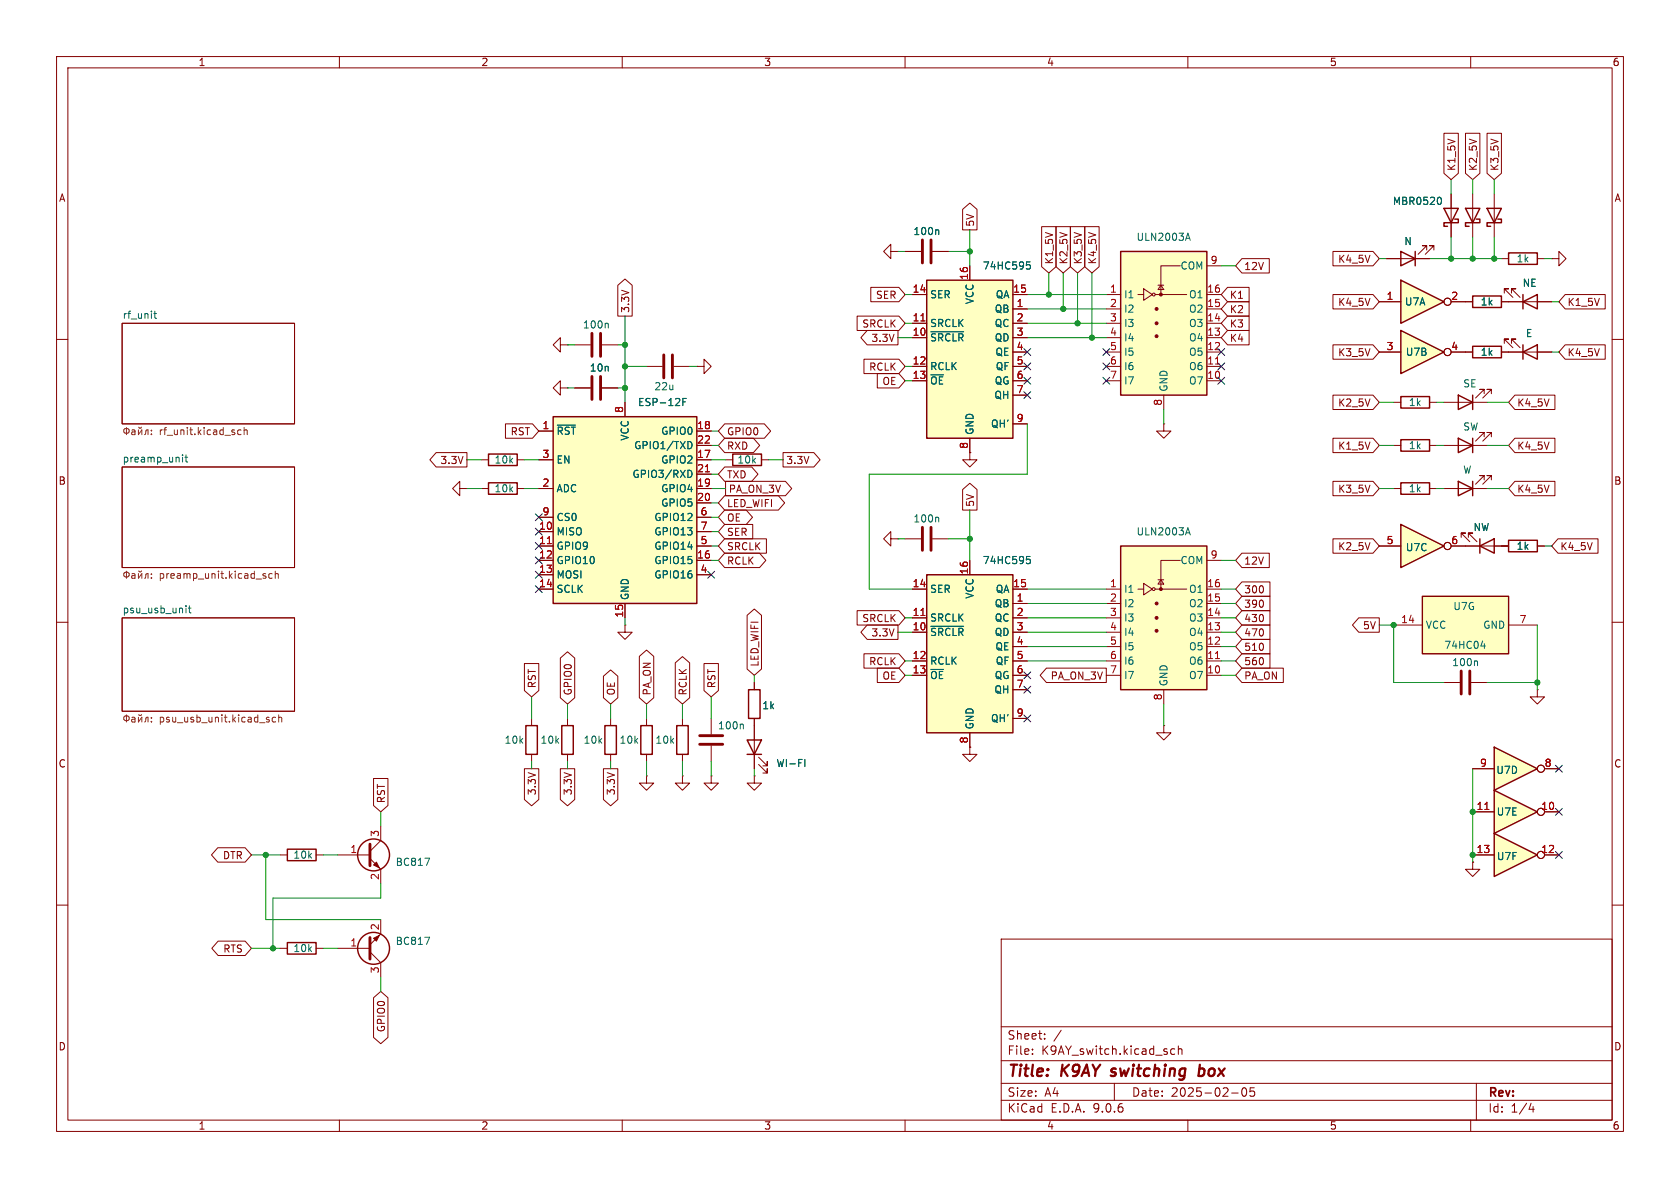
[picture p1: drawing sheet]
<svg xmlns="http://www.w3.org/2000/svg" width="297mm" height="210mm" viewBox="0 0 297 210" stroke-linecap="round" stroke-linejoin="round" font-family="sans-serif">
<g fill="none" stroke="#840000" stroke-width=".18">
<path d="M10 10h277v190h-277zM12 12h273v186h-273zM60 10v2M110 10v2M160 10v2M210 10v2M260 10v2M21.6 57.2h30.5v17.7h-30.5zM10 60h2M285 60h2M21.6 82.6h30.5v17.7h-30.5zM85.1 86.4h1.3"/>
<path d="M91.4 86.4h1.3M10 110h2M21.6 109.2h30.5v16.5h-30.5zM285 110h2M120.6 137.2v1.2h1.3l-1.3 1.3-1.2-1.3h1.2M120.6 137.2h.1M120.6 127v1.3M120.6 133.4v1.2M125.7 137.2v1.2h1.3l-1.3 1.3-1.2-1.3h1.2M125.7 137.2h.1M125.7 127v2.8M125.7 131.8v2.8"/>
<path d="M133.3 137.2v1.2h1.3l-1.3 1.3-1.2-1.3h1.2M133.3 137.2h.1M133.3 128.3v7.6M134.1 135.1l1.5 1.6v-.8v.8h-.7M134.1 133.9l1.5 1.5v-.8v.8h-.7M171.4 132.1v1.3h1.3l-1.3 1.2-1.2-1.2h1.2M171.4 132.1h.1M59.7 151.1h5.7M65.4 151.8l1.9 1.9v2.5M67.3 146.1v2.5l-1.9 1.9M10 160h2M177 166h108v32h-108z"/>
<path d="M285 160h2M60 198v2M110 198v2M160 198v2M177 194.5h108M177 191.5h108M177 187.5h108M177 181.5h108M182.5 186.3v.1M182.5 185.5v.1M184.7 183.6v.1M184.7 182.8v.1"/>
<path d="M187.6 182.1l-1.3 2M197 191.5v3M207.7 185.5l-.5-.1-.2 .3v.4l.1 .2h.6M208.3 185.5l.2-.1 .4 .1 .1 .9M208.3 184.9v1.5M210 198v2M217.7 193.2h1.2M219.7 192.4l.2-.1a.81 .81 0 0 1 .6 .6 .81 .81 0 0 1-.3 .8l-.2 .1a.81 .81 0 0 1-.3-1.4zM221.7 192.3h-.7v.7l.2-.1h.5l.1 .3-.1 .5-.2 .1-.5-.1M260 198v2M261 191.5v6.5M270.7 195l-.4 1.1h.9"/>
<path d="M271 195.6v1"/>
</g>
<path d="M212 189l.2-.1 .6 .1M212.1 188.2l-.2 2M212.8 190a.66 .66 0 0 1-.9 .1" fill="none" stroke="#840000" stroke-width=".4"/>
<g fill="none" stroke="#006464" stroke-width=".18">
<path d="M27.2 55.4h.5M27.4 55v1.1l.3 .2M32.3 80.4v.1M32.3 80.8v.9M32.7 80.8h.5M32.9 80.4v1.1l.3 .2M32.9 107.1v.1M32.9 107.5v.8M33.3 107.5h.5M33.5 107.1v1.1l.3 .1M131.2 128l.2 .2v.6M142.3 134.2v1.3"/>
<path d="M75.1 151.7h.8l-.5 1.3"/>
</g>
<g fill="none" stroke="#725600" stroke-width=".18">
<path d="M22.4 75.6v1.2M23.3 76.1h.5l.1 .7M23.9 76.3l-.5 .1-.1 .1 .1 .3h.5M24.5 76v.8l.6-.8v.8M24.5 75.5l.2 .2 .3-.2M25.6 76.8l.4-.8h.2v.8M26.8 76.7v.1M26.8 76.1v.1M42.6 76.1l-.3-.1-.3 .2 .1 .6h.5M43.2 76.1l.1-.1 .3 .1 .1 .7M43.2 75.6v1.2M22.4 101v1.2"/>
<path d="M23.3 101.5h.5l.1 .7M23.9 101.7l-.5 .1-.1 .1 .1 .3h.5M24.5 101.4v.8l.6-.8v.8M24.5 100.9l.2 .2 .3-.2M25.6 102.2l.4-.8h.2v.8M26.8 101.5v.1M26.8 102.1v.1M46.7 101.4l.3 .1M46.7 101.8l.3 .1v.2l-.2 .1h-.2M48.1 101.5l-.3-.1-.3 .2 .1 .6h.5M48.7 101.5l.1-.1 .3 .1 .1 .7M48.7 101v1.2"/>
<path d="M22.4 126.4v1.2M23.3 126.9h.5l.1 .7M23.9 127.1l-.5 .1-.1 .1 .1 .3h.5M24.5 126.8v.8l.6-.8v.8M24.5 126.3l.2 .2 .3-.2M25.6 127.6l.4-.8h.2v.8M26.8 126.9v.1M26.8 127.5v.1M47.5 127.2l.1 .2-.1 .2M47.5 126.8l.1 .1M48.7 126.9l-.3-.1-.3 .2 .1 .6h.5M49.3 126.9l.1-.1 .4 .1v.7"/>
<path d="M49.3 126.4v1.2"/>
<circle cx="22.4" cy="76.2" r=".47"/>
<circle cx="22.4" cy="101.5" r=".48"/>
<circle cx="22.4" cy="126.9" r=".48"/>
</g>
<g fill="none" stroke="#840000" stroke-width=".25">
<path d="M86.4 85.3h5v2.1h-5zM119.6 128.3h2.1v5.1h-2.1zM132.1 130.8h2.5l-1.3 2.6zM132.1 133.4h2.5"/>
<circle cx="66" cy="151.1" r="2.82"/>
</g>
<path d="M123.7 131.6h4.1M123.7 130h4.1M65.4 149.2v3.8" fill="none" stroke="#840000" stroke-width=".51"/>
<path d="M66.5 152.4l.6 1-1.1-.5z" fill="#840000" stroke="#840000" stroke-width=".18"/>
<path d="M247.6 58.4l7.7 3.8-7.7 3.8z" fill="#ffffc2"/>
<path d="M247.6 58.4l7.7 3.8-7.7 3.8zM247.6 70.1h5.1v2h-5.1zM257.8 69.9l2.5 1.2-2.5 1.3zM260.3 69.9v2.5M86.4 80.3h5v2h-5zM257.8 85.1l2.5 1.3-2.5 1.2zM260.3 85.1v2.5M132.3 121.9h2.1v5.1h-2.1z" fill="none" stroke="#840000" stroke-width=".25"/>
<g fill="none" stroke="#840000" stroke-width=".18">
<path d="M243.8 62.2h3.8M246.4 71.1h1.2M252.7 71.1h1.3M255.3 71.1h7.6M256.5 62.2h2.6M262.4 69.6v-.8h-.8h.8l-1.5 1.6M263.7 69.6v-.8h-.8h.8l-1.6 1.6M81.3 86.4v-1.3l-1.3 1.3 1.3 1.2v-1.2h1.2M82.5 86.4h.1M85.1 81.3h1.3M91.4 81.3h1.3M255.3 86.4h7.6"/>
<path d="M262.4 84.8v-.7h-.8h.8l-1.5 1.5M263.7 84.8v-.7h-.8h.8l-1.6 1.5M114.3 137.2v1.2h1.3l-1.3 1.3-1.3-1.3h1.3M114.3 137.2h.1M133.3 120.7v1.2M133.3 127v1.3M205.7 128.3v1.2h1.3l-1.3 1.3-1.2-1.3h1.2M205.7 128.3h.1"/>
<circle cx="255.9" cy="62.2" r=".63"/>
</g>
<path d="M247.6 49.5l7.7 3.8-7.7 3.9z" fill="#ffffc2"/>
<path d="M247.6 49.5l7.7 3.8-7.7 3.9z" fill="none" stroke="#840000" stroke-width=".25"/>
<g fill="none" stroke="#840000" stroke-width=".18">
<path d="M243.8 53.3h3.8M256.5 53.3h2.6M101.6 61h2.8M106.4 61h2.8M157.5 95.3v-1.3l-1.3 1.3 1.3 1.2v-1.2h1.2M158.7 95.3h.1M160 95.3h2.8M164.8 95.3h2.8M171.4 80v1.3h1.3l-1.3 1.3-1.2-1.3h1.2M171.4 80h.1M110.5 110.5v1.3h1.3l-1.3 1.2-1.3-1.2h1.3M110.5 110.5h.1"/>
<circle cx="255.9" cy="53.3" r=".63"/>
</g>
<path d="M104.6 58.9v4.1M106.2 58.9v4.1M163.1 93.2v4.1M164.6 93.2v4.1" fill="none" stroke="#840000" stroke-width=".51"/>
<path d="M107.4 57.1l.1 .2v.7M165.8 91.4l.2 .2v.7" fill="none" stroke="#006464" stroke-width=".18"/>
<path d="M198.1 96.5h15.3v25.4h-15.3z" fill="#ffffc2"/>
<path d="M247.6 77.7h5.1v2.1h-5.1zM257.8 77.5l2.5 1.2-2.5 1.3zM260.3 77.5v2.5M198.1 96.5h15.3v25.4h-15.3zM247.6 85.3h5.1v2.1h-5.1z" fill="none" stroke="#840000" stroke-width=".25"/>
<g fill="none" stroke="#840000" stroke-width=".18">
<path d="M99.1 68.6v-1.3l-1.3 1.3 1.3 1.3v-1.3h1.2M99.1 61v-1.3l-1.3 1.3 1.3 1.2v-1.2h1.2M100.3 68.6h.1M100.3 61h.1M101.6 68.6h2.8M106.4 68.6h2.8M114.3 64.8h2.8M119.1 64.8h2.8M123.2 64.8h1.3v-1.3l1.2 1.3-1.2 1.2v-1.2M123.2 64.8h.1M246.4 78.7h1.2M252.7 78.7h1.3"/>
<path d="M255.3 78.7h7.6M262.4 77.2v-.7h-.8h.8l-1.5 1.5M263.7 77.2v-.7h-.8h.8l-1.6 1.5M208.7 99.1h-3.5v5M213.4 99.1h2.5M246.4 86.4h1.2M252.7 86.4h1.3M195.6 104.1h2.5M195.6 106.7h2.5M195.6 109.2h2.5M195.6 111.8h2.5M195.6 114.3h2.5"/>
<path d="M195.6 116.8h2.5M195.6 119.4h2.5M201.2 104.1h1M202.2 103.1l1.5 1-1.5 1.1zM204.2 104.1h5.6M204.7 102.5h1M205.2 102.5l.5 .8h-1zM213.4 104.1h2.5M213.4 106.7h2.5M213.4 109.2h2.5M213.4 111.8h2.5M213.4 114.3h2.5"/>
<path d="M213.4 116.8h2.5M213.4 119.4h2.5M205.7 121.9v2.6"/>
<circle cx="204" cy="104.1" r=".25"/>
</g>
<g fill="#840000" stroke="#840000" stroke-width=".18">
<circle cx="204.5" cy="106.7" r=".25"/>
<circle cx="204.5" cy="109.2" r=".25"/>
<circle cx="204.5" cy="111.5" r=".25"/>
<circle cx="205.2" cy="104.1" r=".25"/>
</g>
<path d="M214.9 116.4h.7" fill="none" stroke="#a90000" stroke-width=".18"/>
<path d="M209.7 94.2h.6M210 93.3l.4 1.3" fill="none" stroke="#006464" stroke-width=".18"/>
<path d="M104.6 66.5v4.1M106.2 66.5v4.1M117.3 62.7v4.1M118.9 62.7v4.1" fill="none" stroke="#840000" stroke-width=".51"/>
<path d="M97.8 73.7h25.4v33h-25.4z" fill="#ffffc2"/>
<path d="M97.8 73.7h25.4v33h-25.4zM129.5 80.3h5.1v2h-5.1zM50.8 166.6h5.1v2.1h-5.1z" fill="none" stroke="#840000" stroke-width=".25"/>
<g fill="none" stroke="#840000" stroke-width=".18">
<path d="M95.2 76.2h2.6M110.5 71.1v2.6M123.2 76.2h2.5M123.2 78.7h2.5M95.2 81.3h2.6M95.2 86.4h2.6M95.2 91.4h2.6M95.2 94h2.6M95.2 96.5h2.6M95.2 99.1h2.6M123.2 81.3h2.5M123.2 86.4h2.5"/>
<path d="M123.2 91.4h2.5M123.2 94h2.5M123.2 96.5h2.5M123.2 99.1h2.5M123.2 83.8h2.5M123.2 88.9h2.5M128.3 81.3h1.2M134.6 81.3h1.3M95.2 101.6h2.6M95.2 104.1h2.6M110.5 106.7v2.5M123.2 101.6h2.5"/>
<path d="M49.5 167.6h1.3M55.9 167.6h1.2"/>
</g>
<path d="M98.5 75.2h3.2M120.7 71h.4M121.3 70.4h-.6v1.3M121.9 78a.68 .68 0 0 1 .4 .7 .68 .68 0 0 1-.4 .6M121.6 83.1a.64 .64 0 0 1 .7 .7 .64 .64 0 0 1-.7 .6" fill="none" stroke="#006464" stroke-width=".18"/>
<path d="M96.8 96.1h.7M124.7 83.4h.7" fill="none" stroke="#a90000" stroke-width=".18"/>
<path d="M163.8 101.6h15.3v27.9h-15.3z" fill="#ffffc2"/>
<g fill="none" stroke="#840000" stroke-width=".25">
<path d="M260.3 61.2h5.1v2h-5.1zM163.8 101.6h15.3v27.9h-15.3zM106.9 128.3h2.1v5.1h-2.1zM113.3 128.3h2v5.1h-2zM50.8 150.1h5.1v2h-5.1z"/>
<circle cx="66" cy="167.6" r="2.82"/>
</g>
<g fill="none" stroke="#840000" stroke-width=".18">
<path d="M259.1 62.2h1.2M265.4 62.2h1.3M171.4 99.1v2.5M161.3 104.1h2.5M161.3 109.2h2.5M161.3 111.8h2.5M161.3 116.8h2.5M161.3 119.4h2.5M179.1 104.1h2.5M179.1 109.2h2.5M179.1 111.8h2.5M179.1 116.8h2.5"/>
<path d="M179.1 119.4h2.5M179.1 106.7h2.5M179.1 114.3h2.5M107.9 127v1.3M107.9 133.4v1.2M114.3 127v1.3M114.3 133.4v1.2M171.4 129.5v2.6M179.1 121.9h2.5M179.1 127h2.5M255.3 120.7h2.8M260.1 120.7h2.8"/>
<path d="M49.5 151.1h1.3M55.9 151.1h1.2M59.7 167.6h5.7M65.4 168.3l1.9 1.9v2.5M67.3 162.6v2.5l-1.9 1.9"/>
</g>
<path d="M162.8 108.8h.7" fill="none" stroke="#a90000" stroke-width=".18"/>
<path d="M181.5 98.4h.6M181.6 98.9h.3l.3 .2-.1 .4-.5 .1M164.6 110.7h5.8M261 116.8l.2 .2v.7M75.1 165.7h.8l-.5 1.2" fill="none" stroke="#006464" stroke-width=".18"/>
<path d="M258.3 118.6v4.1M259.8 118.6v4.1M65.4 165.7v3.8" fill="none" stroke="#840000" stroke-width=".51"/>
<path d="M66 165.9l1.1-.5-.6 1z" fill="#840000" stroke="#840000" stroke-width=".18"/>
<path d="M251.5 105.4h15.2v10.2h-15.2z" fill="#ffffc2"/>
<path d="M251.5 105.4h15.2v10.2h-15.2z" fill="none" stroke="#840000" stroke-width=".25"/>
<path d="M246.4 110.5h5.1M266.7 110.5h5.1" fill="none" stroke="#840000" stroke-width=".18"/>
<path d="M261.8 114.2h.8M262.4 113.8v.8" fill="none" stroke="#006464" stroke-width=".18"/>
<path d="M163.8 49.5h15.3v28h-15.3z" fill="#ffffc2"/>
<path d="M259.1 36.8h2.5l-1.3 2.6zM261 38.7h.6v.7h-2.5v.6h.6M262.9 36.8h2.5l-1.2 2.6zM264.8 38.7h.6v.7h-2.5v.6h.6M163.8 49.5h15.3v28h-15.3zM261.6 96.5l2.6-1.2v2.5zM261.6 95.3v2.5M266.7 95.5h5.1v2h-5.1z" fill="none" stroke="#840000" stroke-width=".25"/>
<g fill="none" stroke="#840000" stroke-width=".18">
<path d="M260.3 34.3v7.6M264.2 34.3v7.6M161.3 52.1h2.5M161.3 57.2h2.5M161.3 59.7h2.5M171.4 47v2.5M179.1 52.1h2.5M179.1 57.2h2.5M179.1 59.7h2.5M179.1 54.6h2.5M161.3 64.8h2.5M161.3 67.3h2.5"/>
<path d="M171.4 77.5v2.5M179.1 64.8h2.5M179.1 67.3h2.5M179.1 62.2h2.5M179.1 69.9h2.5M179.1 74.9h2.5M258.3 95v-.8h.8h-.8l1.5 1.6M259.1 96.5h7.6M259.6 95v-.8h.7h-.7l1.5 1.6M271.8 96.5h1.2"/>
</g>
<path d="M162.8 56.7h.7" fill="none" stroke="#a90000" stroke-width=".18"/>
<path d="M164.6 58.6h5.8M181.5 46.3h.6M181.6 46.8h.3l.3 .2-.2 .5-.4 .1" fill="none" stroke="#006464" stroke-width=".18"/>
<path d="M247.6 92.7l7.7 3.8-7.7 3.8z" fill="#ffffc2"/>
<path d="M255.3 36.8h2.5l-1.3 2.6zM257.2 38.7h.6v.7h-2.5v.6h.6M247.6 44.5l2.6 1.2-2.6 1.3zM250.2 44.5v2.5M266.7 44.7h5.1v2h-5.1zM269.2 53.3l2.6-1.2v2.5zM269.2 52.1v2.5M269.2 62.2l2.6-1.2v2.5zM269.2 61v2.5M247.6 92.7l7.7 3.8-7.7 3.8zM93 128.3h2v5.1h-2z" fill="none" stroke="#840000" stroke-width=".25"/>
<g fill="none" stroke="#840000" stroke-width=".18">
<path d="M256.5 34.3v7.6M157.5 44.5v-1.3l-1.3 1.3 1.3 1.2v-1.2h1.2M158.7 44.5h.1M160 44.5h2.8M164.8 44.5h2.8M245.1 45.7h7.6M252.2 44.2v-.8h-.7h.7l-1.5 1.6M253.5 44.2v-.8h-.8h.8l-1.5 1.6M265.4 45.7h1.3M265.9 51.8v-.7h.8h-.8l1.6 1.5M266.7 53.3h7.6M267.2 51.8v-.7h.8h-.8l1.5 1.5"/>
<path d="M271.8 45.7h1.2M274.3 45.7h1.3v-1.2l1.3 1.2-1.3 1.3v-1.3M274.3 45.7h.1M205.7 74.9v1.3h1.3l-1.3 1.3-1.2-1.3h1.2M205.7 74.9h.1M265.9 60.7v-.8h.8h-.8l1.6 1.6M266.7 62.2h7.6M267.2 60.7v-.8h.8h-.8l1.5 1.6M243.8 96.5h3.8M256.5 96.5h2.6M94 127v1.3M94 133.4v1.2"/>
<circle cx="255.9" cy="96.5" r=".63"/>
</g>
<path d="M163.1 42.4v4.1M164.6 42.4v4.1" fill="none" stroke="#840000" stroke-width=".51"/>
<path d="M254.5 34.9a.79 .79 0 0 1 0 1.2M165.8 40.6l.2 .2v.7" fill="none" stroke="#006464" stroke-width=".18"/>
<path d="M264.2 132.1l7.6 3.8-7.6 3.8z" fill="#ffffc2"/>
<path d="M264.2 132.1l7.6 3.8-7.6 3.8z" fill="none" stroke="#840000" stroke-width=".25"/>
<g fill="none" stroke="#840000" stroke-width=".18">
<path d="M260.3 135.9h3.9M273 135.9h2.6"/>
<circle cx="272.4" cy="135.9" r=".63"/>
</g>
<path d="M264.2 139.7l7.6 3.8-7.6 3.8z" fill="#ffffc2"/>
<path d="M264.2 139.7l7.6 3.8-7.6 3.8z" fill="none" stroke="#840000" stroke-width=".25"/>
<g fill="none" stroke="#840000" stroke-width=".18">
<path d="M260.3 143.5h3.9M273 143.5h2.6"/>
<circle cx="272.4" cy="143.5" r=".63"/>
</g>
<path d="M262.5 143.1h.7" fill="none" stroke="#a90000" stroke-width=".18"/>
<path d="M198.1 44.5h15.3v25.4h-15.3z" fill="#ffffc2"/>
<path d="M198.1 44.5h15.3v25.4h-15.3zM260.3 52.3h5.1v2.1h-5.1zM99.3 128.3h2v5.1h-2z" fill="none" stroke="#840000" stroke-width=".25"/>
<g fill="none" stroke="#840000" stroke-width=".18">
<path d="M195.6 52.1h2.5M195.6 54.6h2.5M195.6 57.2h2.5M195.6 59.7h2.5M201.2 52.1h1M202.2 51.1l1.5 1-1.5 1zM204.2 52.1h5.6M204.7 50.4h1M205.2 50.4l.5 .8h-1zM208.7 47h-3.5v5.1M213.4 52.1h2.5M213.4 54.6h2.5"/>
<path d="M213.4 57.2h2.5M213.4 59.7h2.5M213.4 47h2.5M259.1 53.3h1.2M265.4 53.3h1.3M195.6 62.2h2.5M195.6 64.8h2.5M195.6 67.3h2.5M205.7 69.9v2.5M213.4 62.2h2.5M213.4 64.8h2.5M213.4 67.3h2.5"/>
<path d="M100.3 127v1.3M100.3 133.4v1.2M260.3 152.4v1.3h1.3l-1.3 1.2-1.2-1.2h1.2M260.3 152.4h.1"/>
<circle cx="204" cy="52.1" r=".25"/>
</g>
<g fill="#840000" stroke="#840000" stroke-width=".18">
<circle cx="204.5" cy="54.6" r=".25"/>
<circle cx="204.5" cy="57.1" r=".25"/>
<circle cx="204.5" cy="59.4" r=".25"/>
<circle cx="205.2" cy="52.1" r=".25"/>
</g>
<path d="M214.9 64.4h.7" fill="none" stroke="#a90000" stroke-width=".18"/>
<path d="M209.7 42.1h.6M210 41.2l.4 1.3" fill="none" stroke="#006464" stroke-width=".18"/>
<path d="M264.2 147.3l7.6 3.8-7.6 3.8z" fill="#ffffc2"/>
<path d="M264.2 147.3l7.6 3.8-7.6 3.8z" fill="none" stroke="#840000" stroke-width=".25"/>
<g fill="none" stroke="#840000" stroke-width=".18">
<path d="M170.2 37l1.2-1.1 1.3 1.1v3.6h-2.5zM255.3 23.6h2.5v7l-1.3 1.2-1.2-1.2zM256.5 34.3v2.5M256.5 39.4v2.5M259.1 23.6h2.5v7l-1.3 1.2-1.2-1.2zM262.9 23.6h2.5v7l-1.2 1.2-1.3-1.2zM109.2 50.4l1.3-1.1 1.3 1.1v5.5h-2.6zM151.5 55.9h7.4l1.1 1.3-1.1 1.2h-7.4zM153.3 58.4h5.4v2.6h-5.4l-1.1-1.3zM153.9 50.8h5l1.1 1.3-1.1 1.2h-5zM160 44.5h2.8M161.3 52.1h2.5"/>
<path d="M161.3 57.2h2.5M161.3 59.7h2.5M164.8 44.5h2.8M171.4 47v2.5M179.1 52.1h2.5M179.1 57.2h2.5M179.1 59.7h2.5M179.1 54.6h2.5M184.1 40.1h2.6v7l-1.3 1.2-1.3-1.2zM186.7 40.1h2.5v7l-1.2 1.2-1.3-1.2zM189.2 40.1h2.6v7l-1.3 1.2-1.3-1.2zM191.8 40.1h2.5v7l-1.3 1.2-1.2-1.2z"/>
<path d="M217 50.8h3.8v2.5h-3.8l-1.1-1.2zM217 53.3h3.8v2.6h-3.8l-1.1-1.3zM217 58.4h3.8v2.6h-3.8l-1.1-1.3zM217 55.9h3.8v2.5h-3.8l-1.1-1.2zM219.6 45.7h4.8v2.6h-4.8l-1.2-1.3zM235.6 52.1h7.1l1.1 1.2-1.1 1.3h-7.1zM235.6 44.4h7.1l1.1 1.3-1.1 1.3h-7.1zM243.8 53.3h3.8M245.1 45.7h2.5M250.2 45.7h2.5M256.5 53.3h3.8M265.4 53.3h3.8"/>
<path d="M271.8 53.3h2.5M276.7 52.1h7.1v2.5h-7.1l-1.1-1.3zM89.4 74.9h4.7l1.1 1.3-1.1 1.3h-4.7zM95.2 76.2h2.6M101.6 68.6h2.8M106.4 68.6h2.8M110.5 71.1v2.6M123.2 76.2h2.5M123.2 78.7h2.5M128.1 77.5h5.1l1.1 1.2-1.1 1.3h-5.1l-1.1-1.3zM128.1 74.9h7l1.1 1.3-1.1 1.3h-7l-1.1-1.3zM152.7 63.5h6.2l1.1 1.3-1.1 1.2h-6.2z"/>
<path d="M155.1 66h3.8l1.1 1.3-1.1 1.3h-3.8zM161.3 64.8h2.5M161.3 67.3h2.5M171.4 77.5v2.5M179.1 64.8h2.5M179.1 67.3h2.5M179.1 62.2h2.5M179.1 69.9h2.5M179.1 74.9h2.5M235.6 69.8h7.1l1.1 1.3-1.1 1.3h-7.1zM235.6 61h7.1l1.1 1.2-1.1 1.3h-7.1zM235.6 77.5h7.1l1.1 1.2-1.1 1.3h-7.1z"/>
<path d="M243.8 62.2h3.8M256.5 62.2h3.8M265.4 62.2h3.8M267.8 77.5h7.1v2.5h-7.1l-1.1-1.3zM267.8 69.8h7.1v2.6h-7.1l-1.1-1.3zM271.8 62.2h2.5M276.7 61h7.1v2.5h-7.1l-1.1-1.3zM77.1 80h5.4v2.6h-5.4l-1.1-1.3zM95.2 81.3h2.6M95.2 86.4h2.6M95.2 91.4h2.6M95.2 94h2.6"/>
<path d="M95.2 96.5h2.6M95.2 99.1h2.6M123.2 81.3h2.5M123.2 86.4h2.5M123.2 91.4h2.5M123.2 94h2.5M123.2 96.5h2.5M123.2 99.1h2.5M123.2 83.8h2.5M123.2 88.9h2.5M128.1 90.2h3.8l1.1 1.2-1.1 1.3h-3.8l-1.1-1.3zM128.1 97.8h6.2l1.1 1.3-1.1 1.2h-6.2l-1.1-1.2z"/>
<path d="M128.1 82.5h4.8l1.1 1.3-1.1 1.3h-4.8l-1.1-1.3zM128.1 95.2h7.4v2.6h-7.4l-1.1-1.3zM128.1 87.6h9.5l1.1 1.3-1.1 1.3h-9.5l-1.1-1.3zM128.1 92.7h5v2.6h-5l-1.1-1.3zM128.3 85.1h10.6l1.1 1.3-1.1 1.2h-10.6zM138.4 80h5.5l1.1 1.3-1.1 1.3h-5.5zM170.2 86.5l1.2-1.1 1.3 1.1v3.7h-2.5zM171.4 80h.1M171.4 99.1v2.5M219.6 97.8h4.8v2.5h-4.8l-1.2-1.2zM235.6 95.2h7.1l1.1 1.3-1.1 1.3h-7.1zM235.6 85.1h7.1l1.1 1.3-1.1 1.2h-7.1z"/>
<path d="M243.8 96.5h3.8M256.5 96.5h5.1M264.2 96.5h2.5M267.8 85.1h7.1v2.5h-7.1l-1.1-1.2zM271.8 96.5h1.2M275.4 95.2h7.1v2.6h-7.1l-1.1-1.3zM92.7 117.3h2.6v4.8l-1.3 1.1-1.3-1.1zM95.2 101.6h2.6M95.2 104.1h2.6M99.1 116.3l1.2-1.1 1.3 1.1v7l-1.3 1.2-1.2-1.2zM106.7 119.5l1.2-1.1 1.3 1.1v3.8l-1.3 1.2-1.2-1.2zM110.5 106.7v2.5"/>
<path d="M113 116l1.3-1.1 1.3 1.1v7.3l-1.3 1.2-1.3-1.2zM119.4 117.2l1.2-1.1 1.3 1.1v6.1l-1.3 1.2-1.2-1.2zM123.2 101.6h2.5M124.5 117.3h2.5v4.8l-1.3 1.1-1.2-1.1zM132.1 108.8l1.2-1.1 1.3 1.1v9.5l-1.3 1.1-1.2-1.1zM151.5 107.9h7.4l1.1 1.3-1.1 1.3h-7.4zM152.7 115.6h6.2l1.1 1.2-1.1 1.3h-6.2zM153.3 110.5h5.4v2.5h-5.4l-1.1-1.2zM155.1 118.1h3.8l1.1 1.3-1.1 1.3h-3.8zM161.3 104.1h2.5M161.3 109.2h2.5M161.3 111.8h2.5"/>
<path d="M161.3 116.8h2.5M161.3 119.4h2.5M179.1 104.1h2.5M179.1 109.2h2.5M179.1 111.8h2.5M179.1 116.8h2.5M179.1 119.4h2.5M179.1 106.7h2.5M179.1 114.3h2.5M185 118.1h10.6v2.6h-10.6l-1.1-1.3zM219.6 102.9h4.9v2.5h-4.9l-1.2-1.3zM219.6 110.5h4.9v2.5h-4.9l-1.2-1.2z"/>
<path d="M219.6 107.9h4.9v2.6h-4.9l-1.2-1.3zM219.6 105.4h4.9v2.6h-4.9l-1.2-1.3zM219.6 115.6h4.9v2.5h-4.9l-1.2-1.3zM219.6 118.1h7.3v2.6h-7.3l-1.2-1.3zM219.6 113h4.9v2.6h-4.9l-1.2-1.3zM240.2 109.2h3.6v2.6h-3.6l-1.1-1.3zM66 137.6h2.6v4.8l-1.3 1.1-1.3-1.1zM92.7 135.9h2.6v5.4l-1.3 1.1-1.3-1.1zM99.1 135.9h2.5v5.4l-1.3 1.1-1.2-1.1zM106.7 135.9h2.5v5.4l-1.3 1.1-1.2-1.1zM133.3 120.7v1.2M133.3 127v3.8"/>
<path d="M133.3 133.4v2.5M171.4 132.1h.1M171.4 129.5v2.6M179.1 121.9h2.5M179.1 127h2.5M260.3 135.9h3.9M271.8 121.9v1.3h1.2l-1.2 1.3-1.3-1.3h1.3M271.8 121.9h.1M273 135.9h2.6M38.5 149.9h4.8l1.1 1.2-1.1 1.3h-4.8l-1.1-1.3zM260.3 152.4h.1M260.3 151.1h3.9"/>
<path d="M260.3 143.5h3.9M273 151.1h2.6M273 143.5h2.6M38.6 166.4h4.7l1.1 1.2-1.1 1.3h-4.7l-1.2-1.3zM66 176.4l1.3-1.1 1.3 1.1v7l-1.3 1.1-1.3-1.1z"/>
<circle cx="255.9" cy="53.3" r=".63"/>
<circle cx="255.9" cy="62.2" r=".63"/>
<circle cx="255.9" cy="96.5" r=".63"/>
<circle cx="272.4" cy="135.9" r=".63"/>
<circle cx="272.4" cy="143.5" r=".63"/>
<circle cx="272.4" cy="151.1" r=".63"/>
</g>
<g fill="none" stroke="#009600" stroke-width=".18">
<path d="M256.5 31.8v2.5M260.3 31.8v2.5M264.2 31.8v2.5M110.5 55.9v15.2M158.7 44.5h1.3M158.7 59.7h2.6M160 52.1h1.3M160 57.2h1.3M167.6 44.5h3.8M171.4 40.6v6.4M181.6 52.1h14M181.6 54.6h14"/>
<path d="M181.6 59.7h14M181.6 57.2h14M185.4 48.3v3.8M188 48.3v6.3M190.5 48.3v8.9M193 48.3v11.4M215.9 47h2.5M243.8 45.7h1.3M252.7 45.7h12.7M256.5 41.9v3.8M260.3 41.9v3.8M264.2 41.9v3.8"/>
<path d="M273 45.7h1.3M274.3 53.3h1.3M100.3 68.6h1.3M100.3 61h1.3M109.2 68.6h1.3M109.2 61h1.3M110.5 64.8h3.8M121.9 64.8h1.3M125.7 78.7h1.3M125.7 76.2h1.3M160 64.8h1.3M160 67.3h1.3"/>
<path d="M181.6 74.9v8.9h-27.9v20.3h7.6M205.7 72.4v2.5M243.8 71.1h2.6M243.8 78.7h2.6M254 71.1h1.3M254 78.7h1.3M262.9 71.1h3.8M262.9 78.7h3.8M274.3 62.2h1.3M82.5 86.4h2.6M82.5 81.3h2.6M92.7 86.4h2.5"/>
<path d="M92.7 81.3h2.5M125.7 86.4h2.6M125.7 99.1h1.3M125.7 81.3h2.6M125.7 94h1.3M125.7 96.5h1.3M125.7 91.4h1.3M125.7 88.9h1.3M125.7 83.8h1.3M135.9 81.3h2.5M158.7 95.3h1.3M167.6 95.3h3.8"/>
<path d="M171.4 90.2v8.9M215.9 99.1h2.5M243.8 86.4h2.6M254 86.4h1.3M262.9 86.4h3.8M265.4 96.5h1.3M273 96.5h1.3M110.5 109.2v1.3M133.3 119.4v1.3M158.7 111.8h2.6M160 116.8h1.3M160 119.4h1.3"/>
<path d="M160 109.2h1.3M181.6 111.8h14M181.6 116.8h14M181.6 109.2h14M181.6 114.3h14M181.6 106.7h14M181.6 104.1h14M215.9 111.8h2.5M215.9 116.8h2.5M215.9 119.4h2.5M215.9 109.2h2.5M215.9 114.3h2.5"/>
<path d="M215.9 106.7h2.5M215.9 104.1h2.5M243.8 110.5h2.6v10.2h8.9M271.8 110.5v11.4M94 123.2v3.8M94 134.6v1.3M100.3 124.5v2.5M100.3 134.6v1.3M107.9 124.5v2.5M107.9 134.6v1.3M114.3 124.5v2.5M114.3 134.6v2.6"/>
<path d="M120.6 124.5v2.5M120.6 134.6v2.6M125.7 123.2v3.8M125.7 134.6v2.6M133.3 135.9v1.3M205.7 124.5v3.8M260.3 135.9v16.5M262.9 120.7h8.9M44.4 151.1h5.1M47 151.1v11.5h20.3M57.1 151.1h2.6M67.3 143.5v2.6"/>
<path d="M67.3 156.2v2.6h-19v8.8M44.4 167.6h5.1M57.1 167.6h2.6M67.3 172.7v2.6"/>
</g>
<g fill="none" stroke="#000084" stroke-width=".18">
<path d="M181 66.7l1.2 1.2M181 64.2l1.2 1.2M181 61.6l1.2 1.2M181 69.2l1.2 1.3M182.2 66.7l-1.2 1.2M182.2 64.2l-1.2 1.2M182.2 61.6l-1.2 1.2M182.2 69.2l-1.2 1.3M195 61.6l1.2 1.2M195 64.2l1.2 1.2M195 66.7l1.2 1.2M196.2 61.6l-1.2 1.2"/>
<path d="M196.2 64.2l-1.2 1.2M196.2 66.7l-1.2 1.2M215.3 66.7l1.2 1.2M215.3 61.6l1.2 1.2M215.3 64.2l1.2 1.2M216.5 66.7l-1.2 1.2M216.5 61.6l-1.2 1.2M216.5 64.2l-1.2 1.2M94.6 93.4l1.3 1.2M94.6 95.9l1.3 1.2M94.6 90.8l1.3 1.2M94.6 98.5l1.3 1.2"/>
<path d="M95.9 93.4l-1.3 1.2M95.9 95.9l-1.3 1.2M95.9 90.8l-1.3 1.2M95.9 98.5l-1.3 1.2M94.6 103.5l1.3 1.2M94.6 101l1.3 1.2M95.9 103.5l-1.3 1.2M95.9 101l-1.3 1.2M125.1 101l1.2 1.2M126.3 101l-1.2 1.2M181 118.8l1.2 1.2M182.2 118.8l-1.2 1.2"/>
<path d="M181 126.4l1.2 1.2M181 121.3l1.2 1.2M182.2 126.4l-1.2 1.2M182.2 121.3l-1.2 1.2M275 135.3l1.2 1.2M276.2 135.3l-1.2 1.2M275 142.9l1.2 1.2M275 150.5l1.2 1.2M276.2 142.9l-1.2 1.2M276.2 150.5l-1.2 1.2"/>
</g>
<g fill="none" stroke="#006464" stroke-width=".18">
<path d="M254.5 34.9a.79 .79 0 0 1 0 1.2M164.6 58.6h5.8M165.8 40.6l.2 .2v.7M181.5 46.3h.6M181.6 46.8h.3l.3 .2-.2 .5-.4 .1M98.5 75.2h3.2M120.7 71h.4M121.3 70.4h-.6v1.3M121.9 78a.68 .68 0 0 1 .4 .7 .68 .68 0 0 1-.4 .6M121.6 83.1a.64 .64 0 0 1 .7 .7 .64 .64 0 0 1-.7 .6M181.5 98.4h.6M181.6 98.9h.3l.3 .2-.1 .4-.5 .1"/>
<path d="M164.6 110.7h5.8M142.3 134.2v1.3"/>
</g>
<path d="M162.8 56.7h.7M96.8 96.1h.7M124.7 83.4h.7M162.8 108.8h.7M262.5 143.1h.7" fill="none" stroke="#a90000" stroke-width=".18"/>
<g fill="#009600" stroke="#009600" stroke-width=".18">
<circle cx="185.4" cy="52.1" r=".46"/>
<circle cx="171.4" cy="95.3" r=".46"/>
<circle cx="110.5" cy="68.6" r=".46"/>
<circle cx="110.5" cy="61" r=".46"/>
<circle cx="110.5" cy="64.8" r=".46"/>
<circle cx="47" cy="151.1" r=".46"/>
<circle cx="48.3" cy="167.6" r=".46"/>
<circle cx="271.8" cy="120.7" r=".46"/>
<circle cx="260.3" cy="151.1" r=".46"/>
<circle cx="260.3" cy="143.5" r=".46"/>
<circle cx="246.4" cy="110.5" r=".46"/>
<circle cx="188" cy="54.6" r=".46"/>
<circle cx="190.5" cy="57.2" r=".46"/>
<circle cx="193" cy="59.7" r=".46"/>
<circle cx="171.4" cy="44.5" r=".46"/>
<circle cx="264.2" cy="45.7" r=".46"/>
<circle cx="260.3" cy="45.7" r=".46"/>
<circle cx="256.5" cy="45.7" r=".46"/>
</g>
<g font-size="2.8" fill="#840000">
<text x="178" y="190.9">Title:</text>
<text x="187.7" y="190.9">K9AY switching</text>
<text x="213.5" y="190.9">box</text>
</g>
<g font-size="2.1" fill="#840000">
<text x="178" y="184">Sheet:</text>
<text x="178" y="186.7">File:</text>
<text x="184.1" y="186.7">K9AY_switch.kicad_sch</text>
<text x="178" y="196.9">KiCad</text>
<text x="178" y="194.1">Size:</text>
<text x="184.7" y="194.1">A4</text>
<text x="185.7" y="196.9">E.D.A.</text>
<text x="193.3" y="196.9">9.0.6</text>
<text x="200" y="194.1">Date:</text>
<text x="207" y="194.1">2025-02-05</text>
<text x="263" y="194.3">Rev:</text>
<text x="263" y="196.9">Id:</text>
<text x="267.1" y="196.9">1/4</text>
</g>
<g font-size="1.8" fill="#840000">
<text x="35" y="11.9">1</text>
<text x="85" y="11.9">2</text>
<text x="135" y="11.9">3</text>
<text x="185" y="11.9">4</text>
<text x="235" y="11.9">5</text>
<text x="285" y="11.9">6</text>
<text x="10.3" y="35.9">A</text>
<text x="257.5" y="30.3" transform="rotate(-90 257.5 30.3)">K1_5V</text>
<text x="261.3" y="30.3" transform="rotate(-90 261.3 30.3)">K2_5V</text>
<text x="265.1" y="30.3" transform="rotate(-90 265.1 30.3)">K3_5V</text>
<text x="285.3" y="35.9">A</text>
<text x="172.4" y="40.2" transform="rotate(-90 172.4 40.2)">5V</text>
<text x="186.4" y="46.8" transform="rotate(-90 186.4 46.8)">K1_5V</text>
<text x="188.9" y="46.8" transform="rotate(-90 188.9 46.8)">K2_5V</text>
<text x="191.5" y="46.8" transform="rotate(-90 191.5 46.8)">K3_5V</text>
<text x="194" y="46.8" transform="rotate(-90 194 46.8)">K4_5V</text>
<text x="219.9" y="47.9">12V</text>
<text x="236.5" y="46.7">K4_5V</text>
<text x="154.8" y="53">SER</text>
<text x="217.3" y="53">K1</text>
<text x="111.4" y="55.4" transform="rotate(-90 111.4 55.4)">3.3V</text>
<text x="152.3" y="58.1">SRCLK</text>
<text x="217.3" y="55.6">K2</text>
<text x="217.3" y="58.1">K3</text>
<text x="236.5" y="54.3">K4_5V</text>
<text x="277" y="54.3">K1_5V</text>
<text x="153.5" y="65.7">RCLK</text>
<text x="154" y="60.6">3.3V</text>
<text x="217.3" y="60.6">K4</text>
<text x="236.5" y="63.2">K3_5V</text>
<text x="277" y="63.2">K4_5V</text>
<text x="155.9" y="68.3">OE</text>
<text x="90.2" y="77.2">RST</text>
<text x="128.4" y="77.2">GPIO0</text>
<text x="236.5" y="72.1">K2_5V</text>
<text x="268.1" y="72.1">K4_5V</text>
<text x="77.8" y="82.2">3.3V</text>
<text x="128.4" y="79.7">RXD</text>
<text x="138.9" y="82.2">3.3V</text>
<text x="236.5" y="79.7">K1_5V</text>
<text x="268.1" y="79.7">K4_5V</text>
<text x="10.3" y="85.9">B</text>
<text x="128.4" y="84.8">TXD</text>
<text x="128.4" y="89.9">LED_WIFI</text>
<text x="128.7" y="87.3">PA_ON_3V</text>
<text x="172.4" y="89.7" transform="rotate(-90 172.4 89.7)">5V</text>
<text x="236.5" y="87.3">K3_5V</text>
<text x="268.1" y="87.3">K4_5V</text>
<text x="285.3" y="85.9">B</text>
<text x="128.4" y="92.4">OE</text>
<text x="128.4" y="94.9">SER</text>
<text x="128.4" y="100">RCLK</text>
<text x="128.4" y="97.5">SRCLK</text>
<text x="219.9" y="100">12V</text>
<text x="236.5" y="97.5">K2_5V</text>
<text x="275.7" y="97.5">K4_5V</text>
<text x="219.9" y="105.1">300</text>
<text x="219.9" y="107.6">390</text>
<text x="152.3" y="110.2">SRCLK</text>
<text x="154" y="112.7">3.3V</text>
<text x="219.9" y="112.7">470</text>
<text x="219.9" y="110.2">430</text>
<text x="240.9" y="111.4">5V</text>
<text x="134.3" y="118" transform="rotate(-90 134.3 118)">LED_WIFI</text>
<text x="153.5" y="117.8">RCLK</text>
<text x="219.9" y="117.8">560</text>
<text x="219.9" y="115.3">510</text>
<text x="94.9" y="121.8" transform="rotate(-90 94.9 121.8)">RST</text>
<text x="101.3" y="123" transform="rotate(-90 101.3 123)">GPIO0</text>
<text x="108.9" y="123" transform="rotate(-90 108.9 123)">OE</text>
<text x="115.3" y="123" transform="rotate(-90 115.3 123)">PA_ON</text>
<text x="121.6" y="123" transform="rotate(-90 121.6 123)">RCLK</text>
<text x="126.7" y="121.8" transform="rotate(-90 126.7 121.8)">RST</text>
<text x="155.9" y="120.3">OE</text>
<text x="185.6" y="120.3">PA_ON_3V</text>
<text x="219.9" y="120.3">PA_ON</text>
<text x="10.3" y="135.9">C</text>
<text x="285.3" y="135.9">C</text>
<text x="68.3" y="142.1" transform="rotate(-90 68.3 142.1)">RST</text>
<text x="94.9" y="140.7" transform="rotate(-90 94.9 140.7)">3.3V</text>
<text x="101.3" y="140.7" transform="rotate(-90 101.3 140.7)">3.3V</text>
<text x="108.9" y="140.7" transform="rotate(-90 108.9 140.7)">3.3V</text>
<text x="39.3" y="152.1">DTR</text>
<text x="39.4" y="168.6">RTS</text>
<text x="10.3" y="185.9">D</text>
<text x="68.3" y="182.6" transform="rotate(-90 68.3 182.6)">GPIO0</text>
<text x="285.3" y="185.9">D</text>
<text x="35" y="199.9">1</text>
<text x="85" y="199.9">2</text>
<text x="135" y="199.9">3</text>
<text x="185" y="199.9">4</text>
<text x="235" y="199.9">5</text>
<text x="285" y="199.9">6</text>
</g>
<g font-size="1.8" fill="#006464">
<text x="161.4" y="41.8">100n</text>
<text x="246.1" y="36.4">MBR0520</text>
<text x="173.7" y="47.9">74HC595</text>
<text x="200.8" y="42.8">ULN2003A</text>
<text x="208.6" y="47.9">COM</text>
<text x="248.2" y="43.5">N</text>
<text x="268" y="46.6">1k</text>
<text x="164.3" y="52.9">SER</text>
<text x="172.3" y="53.9" transform="rotate(-90 172.3 53.9)">VCC</text>
<text x="175.9" y="52.9">QA</text>
<text x="198.6" y="52.9">I1</text>
<text x="210.1" y="52.9">O1</text>
<text x="269.1" y="50.9">NE</text>
<text x="21.6" y="56.4">rf_unit</text>
<text x="103" y="58.3">100n</text>
<text x="164.3" y="58">SRCLK</text>
<text x="175.8" y="55.5">QB</text>
<text x="175.8" y="58">QC</text>
<text x="198.6" y="55.5">I2</text>
<text x="198.6" y="58">I3</text>
<text x="210.1" y="55.5">O2</text>
<text x="210.1" y="58">O3</text>
<text x="248.3" y="54.2">U7A</text>
<text x="261.7" y="54.2">1k</text>
<text x="269.7" y="59.8">E</text>
<text x="104.2" y="65.9">10n</text>
<text x="164.3" y="60.6">~{SRCLR}</text>
<text x="164.3" y="65.6">RCLK</text>
<text x="175.8" y="60.6">QD</text>
<text x="175.9" y="63.1">QE</text>
<text x="175.9" y="65.6">QF</text>
<text x="198.6" y="60.6">I4</text>
<text x="198.6" y="63.1">I5</text>
<text x="198.6" y="65.6">I6</text>
<text x="210.1" y="60.6">O4</text>
<text x="210.1" y="63.1">O5</text>
<text x="210.1" y="65.6">O6</text>
<text x="248.4" y="63.1">U7B</text>
<text x="261.7" y="63.1">1k</text>
<text x="112.7" y="72">ESP-12F</text>
<text x="115.6" y="69.2">22u</text>
<text x="164.3" y="68.2">~{OE}</text>
<text x="175.7" y="70.7">QH</text>
<text x="175.8" y="68.2">QG</text>
<text x="198.6" y="68.2">I7</text>
<text x="206.6" y="69.3" transform="rotate(-90 206.6 69.3)">GND</text>
<text x="210.1" y="68.2">O7</text>
<text x="249" y="72">1k</text>
<text x="258.6" y="68.7">SE</text>
<text x="98.3" y="77.1">~{RST}</text>
<text x="111.4" y="78" transform="rotate(-90 111.4 78)">VCC</text>
<text x="116.8" y="77.1">GPIO0</text>
<text x="172.3" y="77" transform="rotate(-90 172.3 77)">GND</text>
<text x="175.1" y="75.8">QH'</text>
<text x="258.6" y="76.3">SW</text>
<text x="21.6" y="81.8">preamp_unit</text>
<text x="87.3" y="82.1">10k</text>
<text x="98.3" y="82.1">EN</text>
<text x="112" y="79.6">GPIO1/TXD</text>
<text x="116.8" y="82.1">GPIO2</text>
<text x="130.3" y="82.1">10k</text>
<text x="249" y="79.6">1k</text>
<text x="258.6" y="83.9">W</text>
<text x="87.3" y="87.2">10k</text>
<text x="98.3" y="87.2">ADC</text>
<text x="111.7" y="84.7">GPIO3/RXD</text>
<text x="116.8" y="87.2">GPIO4</text>
<text x="116.8" y="89.8">GPIO5</text>
<text x="249" y="87.2">1k</text>
<text x="98.3" y="92.3">CS0</text>
<text x="98.3" y="94.8">MISO</text>
<text x="115.6" y="92.3">GPIO12</text>
<text x="115.6" y="94.8">GPIO13</text>
<text x="161.4" y="92.6">100n</text>
<text x="200.8" y="94.8">ULN2003A</text>
<text x="260.4" y="94.1">NW</text>
<text x="98.3" y="97.4">GPIO9</text>
<text x="98.3" y="99.9">GPIO10</text>
<text x="115.6" y="97.4">GPIO14</text>
<text x="115.6" y="99.9">GPIO15</text>
<text x="173.7" y="99.9">74HC595</text>
<text x="208.6" y="99.9">COM</text>
<text x="248.4" y="97.6">U7C</text>
<text x="268" y="97.4">1k</text>
<text x="98.3" y="102.5">MOSI</text>
<text x="98.3" y="105">SCLK</text>
<text x="111.4" y="106.2" transform="rotate(-90 111.4 106.2)">GND</text>
<text x="115.6" y="102.5">GPIO16</text>
<text x="164.3" y="105">SER</text>
<text x="172.3" y="105.9" transform="rotate(-90 172.3 105.9)">VCC</text>
<text x="175.8" y="107.5">QB</text>
<text x="175.9" y="105">QA</text>
<text x="198.6" y="105">I1</text>
<text x="198.6" y="107.5">I2</text>
<text x="210.1" y="105">O1</text>
<text x="210.1" y="107.5">O2</text>
<text x="21.6" y="108.5">psu_usb_unit</text>
<text x="164.3" y="110.1">SRCLK</text>
<text x="164.3" y="112.6">~{SRCLR}</text>
<text x="175.8" y="110.1">QC</text>
<text x="175.8" y="112.6">QD</text>
<text x="198.6" y="110.1">I3</text>
<text x="198.6" y="112.6">I4</text>
<text x="210.1" y="110.1">O3</text>
<text x="210.1" y="112.6">O4</text>
<text x="252" y="111.4">VCC</text>
<text x="256.8" y="108.1">U7G</text>
<text x="262.1" y="111.4">GND</text>
<text x="164.3" y="117.7">RCLK</text>
<text x="175.9" y="115.2">QE</text>
<text x="175.9" y="117.7">QF</text>
<text x="198.6" y="115.2">I5</text>
<text x="198.6" y="117.7">I6</text>
<text x="210.1" y="115.2">O5</text>
<text x="210.1" y="117.7">O6</text>
<text x="255.2" y="114.9">74HC04</text>
<text x="256.6" y="118">100n</text>
<text x="134.7" y="125.6">1k</text>
<text x="164.3" y="120.2">~{OE}</text>
<text x="175.7" y="122.8">QH</text>
<text x="175.8" y="120.2">QG</text>
<text x="198.6" y="120.2">I7</text>
<text x="206.6" y="121.4" transform="rotate(-90 206.6 121.4)">GND</text>
<text x="210.1" y="120.2">O7</text>
<text x="89.1" y="131.7">10k</text>
<text x="95.5" y="131.7">10k</text>
<text x="103.1" y="131.7">10k</text>
<text x="109.4" y="131.7">10k</text>
<text x="115.8" y="131.7">10k</text>
<text x="126.8" y="129.1">100n</text>
<text x="172.3" y="129" transform="rotate(-90 172.3 129)">GND</text>
<text x="175.1" y="127.9">QH'</text>
<text x="137.2" y="135.8">WI-FI</text>
<text x="264.4" y="137">U7D</text>
<text x="264.5" y="144.4">U7E</text>
<text x="51.8" y="152">10k</text>
<text x="69.9" y="153.3">BC817</text>
<text x="264.5" y="152.2">U7F</text>
<text x="69.9" y="167.2">BC817</text>
<text x="51.8" y="168.5">10k</text>
</g>
<g font-size="1.8" fill="#a90000">
<text x="213.9" y="46.7">9</text>
<text x="161.2" y="51.8">14</text>
<text x="171.2" y="49.6" transform="rotate(-90 171.2 49.6)">16</text>
<text x="179" y="51.8">15</text>
<text x="196.1" y="51.8">1</text>
<text x="213.3" y="51.8">16</text>
<text x="245" y="53.1">1</text>
<text x="256.5" y="53.1">2</text>
<text x="161.2" y="56.9">11</text>
<text x="161.2" y="59.4">10</text>
<text x="179.6" y="54.4">1</text>
<text x="179.6" y="56.9">2</text>
<text x="179.6" y="59.4">3</text>
<text x="196.1" y="54.4">2</text>
<text x="196.1" y="56.9">3</text>
<text x="196.1" y="59.4">4</text>
<text x="213.3" y="54.4">15</text>
<text x="213.3" y="56.9">14</text>
<text x="213.3" y="59.4">13</text>
<text x="161.2" y="64.5">12</text>
<text x="179.6" y="62">4</text>
<text x="179.6" y="64.5">5</text>
<text x="196.1" y="62">5</text>
<text x="196.1" y="64.5">6</text>
<text x="213.3" y="62">12</text>
<text x="213.3" y="64.5">11</text>
<text x="245" y="62">3</text>
<text x="256.5" y="62">4</text>
<text x="161.2" y="67.1">13</text>
<text x="179.6" y="67.1">6</text>
<text x="179.6" y="69.6">7</text>
<text x="196.1" y="67.1">7</text>
<text x="205.5" y="71.8" transform="rotate(-90 205.5 71.8)">8</text>
<text x="213.3" y="67.1">10</text>
<text x="95.8" y="75.9">1</text>
<text x="110.2" y="73.1" transform="rotate(-90 110.2 73.1)">8</text>
<text x="123.1" y="75.9">18</text>
<text x="179.6" y="74.7">9</text>
<text x="95.8" y="81">3</text>
<text x="123.1" y="78.5">22</text>
<text x="123.1" y="81">17</text>
<text x="123.1" y="83.6">21</text>
<text x="171.2" y="79.4" transform="rotate(-90 171.2 79.4)">8</text>
<text x="95.8" y="86.1">2</text>
<text x="123.1" y="86.1">19</text>
<text x="123.1" y="88.6">20</text>
<text x="95.2" y="93.7">10</text>
<text x="95.8" y="91.2">9</text>
<text x="123.8" y="91.2">6</text>
<text x="123.8" y="93.7">7</text>
<text x="95.2" y="96.3">11</text>
<text x="95.2" y="98.8">12</text>
<text x="95.2" y="101.3">13</text>
<text x="123.1" y="98.8">16</text>
<text x="123.8" y="96.3">5</text>
<text x="123.8" y="101.3">4</text>
<text x="171.2" y="101.6" transform="rotate(-90 171.2 101.6)">16</text>
<text x="213.9" y="98.8">9</text>
<text x="245" y="96.3">5</text>
<text x="256.5" y="96.3">6</text>
<text x="95.2" y="103.9">14</text>
<text x="161.2" y="103.9">14</text>
<text x="179" y="103.9">15</text>
<text x="179.6" y="106.4">1</text>
<text x="196.1" y="103.9">1</text>
<text x="196.1" y="106.4">2</text>
<text x="213.3" y="103.9">16</text>
<text x="213.3" y="106.4">15</text>
<text x="110.2" y="109.3" transform="rotate(-90 110.2 109.3)">15</text>
<text x="161.2" y="109">11</text>
<text x="161.2" y="111.5">10</text>
<text x="179.6" y="109">2</text>
<text x="179.6" y="111.5">3</text>
<text x="196.1" y="109">3</text>
<text x="196.1" y="111.5">4</text>
<text x="213.3" y="109">14</text>
<text x="213.3" y="111.5">13</text>
<text x="247.6" y="110.2">14</text>
<text x="268.5" y="110.2">7</text>
<text x="161.2" y="116.6">12</text>
<text x="161.2" y="119.1">13</text>
<text x="179.6" y="114">4</text>
<text x="179.6" y="116.6">5</text>
<text x="179.6" y="119.1">6</text>
<text x="196.1" y="114">5</text>
<text x="196.1" y="116.6">6</text>
<text x="196.1" y="119.1">7</text>
<text x="213.3" y="114">12</text>
<text x="213.3" y="116.6">11</text>
<text x="213.3" y="119.1">10</text>
<text x="179.6" y="121.7">7</text>
<text x="205.5" y="123.9" transform="rotate(-90 205.5 123.9)">8</text>
<text x="171.2" y="131.5" transform="rotate(-90 171.2 131.5)">8</text>
<text x="179.6" y="126.7">9</text>
<text x="261.5" y="135.6">9</text>
<text x="273" y="135.6">8</text>
<text x="260.9" y="143.3">11</text>
<text x="272.4" y="143.3">10</text>
<text x="67.1" y="148" transform="rotate(-90 67.1 148)">3</text>
<text x="61.8" y="150.9">1</text>
<text x="67.1" y="155.6" transform="rotate(-90 67.1 155.6)">2</text>
<text x="260.9" y="150.9">13</text>
<text x="272.4" y="150.9">12</text>
<text x="61.8" y="167.4">1</text>
<text x="67.1" y="164.5" transform="rotate(-90 67.1 164.5)">2</text>
<text x="67.1" y="172.2" transform="rotate(-90 67.1 172.2)">3</text>
</g>
<g font-size="1.8" fill="#725600">
<text x="28.1" y="77.2">rf_unit.kicad_sch</text>
<text x="28.1" y="102.6">preamp_unit.kicad_sch</text>
<text x="28.1" y="128">psu_usb_unit.kicad_sch</text>
</g>
</svg>
